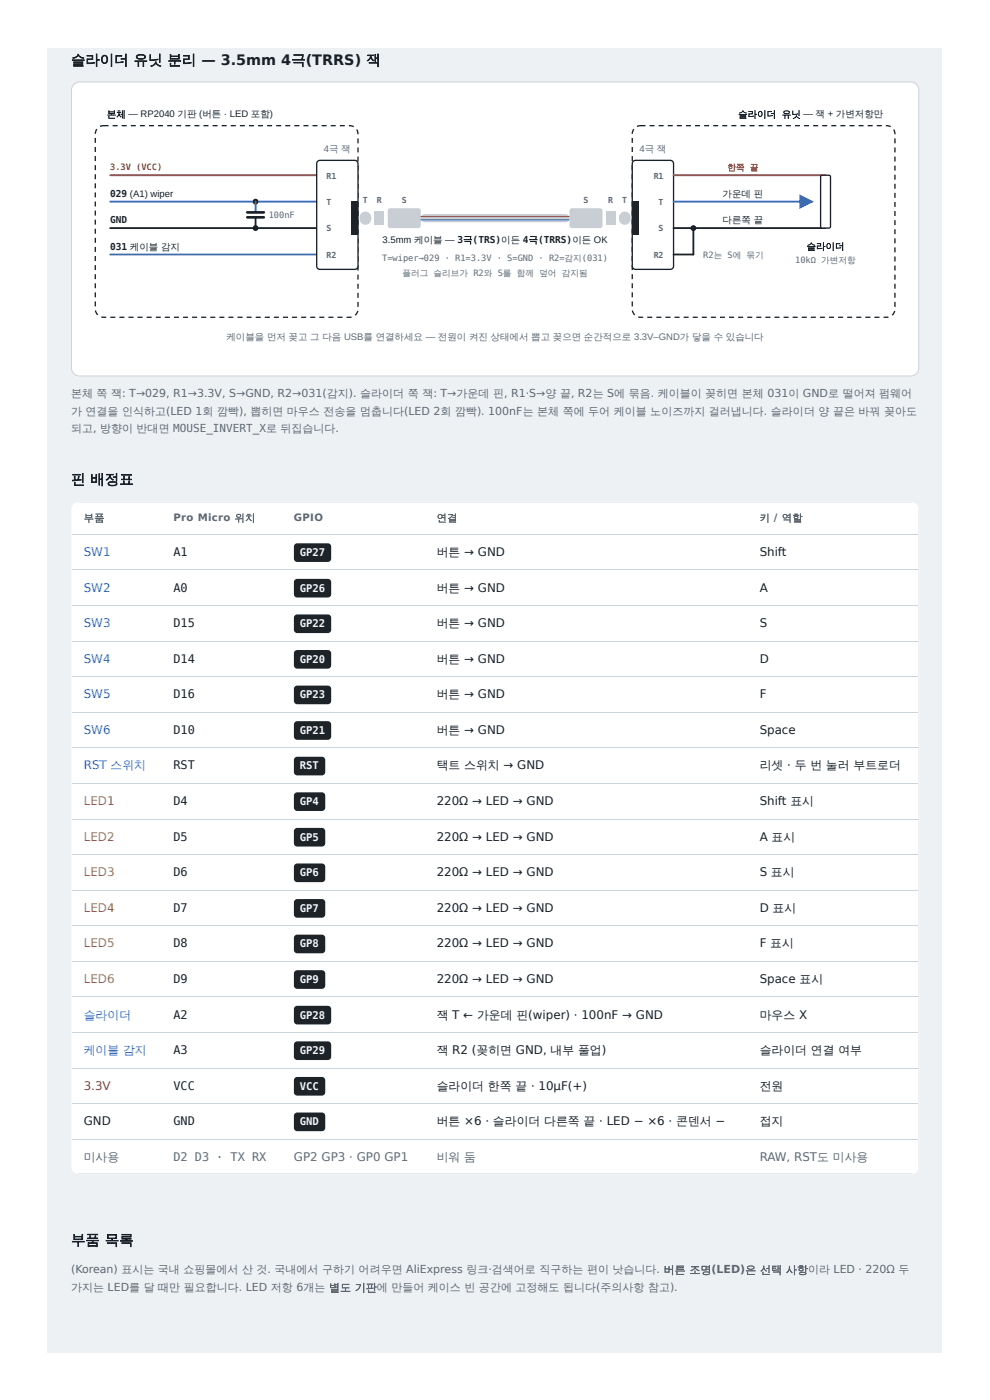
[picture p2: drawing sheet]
<svg xmlns="http://www.w3.org/2000/svg" width="210mm" height="297mm" viewBox="0 0 210 297" stroke-linecap="round" stroke-linejoin="round" font-family="sans-serif">
<path d="M10.1 10.3h189.9v277.1h-189.9z" fill="#eef1f4"/>
<path d="M15.7 17.9l.5-.3 .7-.2h176.5a1.71 1.71 0 0 1 1.7 1.7v59a1.71 1.71 0 0 1-1.7 1.8h-176.5a1.71 1.71 0 0 1-1.7-1.8v-59l.1-.6z" fill="#fff"/>
<path d="M15.7 17.9l.5-.3 .7-.2h176.5a1.71 1.71 0 0 1 1.7 1.7v59a1.71 1.71 0 0 1-1.7 1.8h-176.5a1.71 1.71 0 0 1-1.7-1.8v-59l.1-.6z" fill="none" stroke="#cbd3db" stroke-width=".21"/>
<path d="M20.8 27.2l.5-.4 .7-.1h52.3a1.75 1.75 0 0 1 1.7 1.7v37.2a1.75 1.75 0 0 1-1.7 1.8h-52.3a1.75 1.75 0 0 1-1.8-1.8v-37.2l.2-.6z" fill="#fff"/>
<path d="M23.9 26.6h1.1v.2h-1.1zM25.9 26.6h1v.2h-1zM27.8 26.6h1v.2h-1zM29.7 26.6h1.1v.2h-1.1zM31.6 26.6h1.1v.2h-1.1zM33.6 26.6h1v.2h-1zM35.5 26.6h1.1v.2h-1.1zM37.4 26.6h1.1v.2h-1.1zM39.4 26.6h1v.2h-1zM41.3 26.6h1v.2h-1zM43.2 26.6h1.1v.2h-1.1zM45.1 26.6h1.1v.2h-1.1zM47.1 26.6h1v.2h-1zM49 26.6h1.1v.2h-1.1zM50.9 26.6h1.1v.2h-1.1zM52.9 26.6h1v.2h-1zM54.8 26.6h1v.2h-1zM56.7 26.6h1.1v.2h-1.1zM58.7 26.6h1v.2h-1zM60.6 26.6h1v.2h-1zM62.5 26.6h1.1v.2h-1.1zM64.4 26.6h1.1v.2h-1.1zM66.4 26.6h1v.2h-1zM68.3 26.6h1.1v.2h-1.1zM70.2 26.6h1.1v.2h-1.1zM72.2 26.6h1v.2h-1zM74.1 26.6l1.1 .2-.2 .2-.9-.2zM75.6 27.6l.3-.2 .3 1.1h-.3zM75.9 29.4h.3v1h-.3zM75.9 31.3h.3v1.1h-.3zM75.9 33.3h.3v1h-.3zM75.9 35.2h.3v1h-.3zM75.9 37.1h.3v1.1h-.3zM75.9 39h.3v1.1h-.3zM75.9 41h.3v1h-.3zM75.9 42.9h.3v1.1h-.3zM75.9 44.8h.3v1.1h-.3zM75.9 46.8h.3v1h-.3zM75.9 48.7h.3v1h-.3zM75.9 50.6h.3v1.1h-.3zM75.9 52.5h.3v1.1h-.3zM75.9 54.5h.3v1h-.3zM75.9 56.4h.3v1.1h-.3zM75.9 58.3h.3v1.1h-.3zM75.9 60.3h.3v1h-.3zM75.9 62.2h.3v1h-.3zM75.9 64.1h.3v1.1h-.3zM75.8 66l.3 .1-.6 1-.2-.3zM73.6 67.2h1l.1 .3h-1.1zM71.7 67.2h1v.3h-1zM69.7 67.2h1.1v.3h-1.1zM67.8 67.2h1.1v.3h-1.1zM65.9 67.2h1v.3h-1zM64 67.2h1v.3h-1zM62 67.2h1.1v.3h-1.1zM60.1 67.2h1v.3h-1zM58.2 67.2h1v.3h-1zM56.2 67.2h1.1v.3h-1.1zM54.3 67.2h1.1v.3h-1.1zM52.4 67.2h1v.3h-1zM50.4 67.2h1.1v.3h-1.1zM48.5 67.2h1.1v.3h-1.1zM46.6 67.2h1v.3h-1zM44.7 67.2h1v.3h-1zM42.7 67.2h1.1v.3h-1.1zM40.8 67.2h1.1v.3h-1.1zM38.9 67.2h1v.3h-1zM36.9 67.2h1.1v.3h-1.1zM35 67.2h1.1v.3h-1.1zM33.1 67.2h1v.3h-1zM31.2 67.2h1v.3h-1zM29.2 67.2h1.1v.3h-1.1zM27.3 67.2h1v.3h-1zM25.4 67.2h1v.3h-1zM23.4 67.2h1.1v.3h-1.1zM21.6 67.2h1v.3h-1.1zM20.1 66l.3-.1 .5 .9-.2 .2zM20.1 64h.3v1.1h-.3zM20.1 62.1h.3v1h-.3zM20.1 60.2h.3v1h-.3zM20.1 58.2h.3v1.1h-.3zM20.1 56.3h.3v1.1h-.3zM20.1 54.4h.3v1h-.3zM20.1 52.4h.3v1.1h-.3zM20.1 50.5h.3v1.1h-.3zM20.1 48.6h.3v1h-.3zM20.1 46.7h.3v1h-.3zM20.1 44.7h.3v1.1h-.3zM20.1 42.8h.3v1.1h-.3zM20.1 40.9h.3v1h-.3zM20.1 38.9h.3v1.1h-.3zM20.1 37h.3v1.1h-.3zM20.1 35.1h.3v1h-.3zM20.1 33.2h.3v1h-.3zM20.1 31.2h.3v1.1h-.3zM20.1 29.3h.3v1h-.3zM20.4 27.3l.3 .2-.3 .9h-.3zM21.2 26.7l.5-.1h1.3v.2l-1.7 .2z" fill="#1a2027"/>
<path d="M23.4 37.2h43.8" fill="none" stroke="#d0352b" stroke-width=".39"/>
<path d="M23.4 42.8h43.8M23.4 54.1h43.8" fill="none" stroke="#2f6fd6" stroke-width=".39"/>
<path d="M23.4 48.4h43.8" fill="none" stroke="#1a2027" stroke-width=".39"/>
<circle cx="54.3" cy="42.8" r=".61" fill="#1a2027"/>
<path d="M54.3 42.8v2.3" fill="none" stroke="#2f6fd6" stroke-width=".39"/>
<path d="M52.5 45.1h3.5M52.5 46.2h3.5" fill="none" stroke="#1a2027" stroke-width=".56"/>
<path d="M54.3 46.2v2.2" fill="none" stroke="#1a2027" stroke-width=".39"/>
<circle cx="54.3" cy="48.4" r=".61" fill="#1a2027"/>
<path d="M67.5 34.3l.5-.2h7.3a.7 .7 0 0 1 .7 .7v21.7a.7 .7 0 0 1-.7 .7h-7.3a.7 .7 0 0 1-.8-.7v-21.7z" fill="#fff"/>
<path d="M67.5 34.3l.5-.2h7.3a.7 .7 0 0 1 .7 .7v21.7a.7 .7 0 0 1-.7 .7h-7.3a.7 .7 0 0 1-.8-.7v-21.7z" fill="none" stroke="#1a2027" stroke-width=".28"/>
<path d="M74.6 42.8h1.4v7h-1.4z" fill="#1e2328"/>
<g fill="#c9ced4">
<path d="M76.7 45.3a1.31 1.31 0 0 1 1.8 .2 1.31 1.31 0 0 1 0 1.7 1.31 1.31 0 0 1-1.8 .2 1.66 1.66 0 0 1 0-2.1z"/>
<path d="M79.5 44.9h2.1v2.8h-2.1z"/>
<path d="M82.5 44.4l.4-.2 6.2 .1 .3 .5-.1 3.4-.5 .2h-6.2l-.3-.5v-3.1z"/>
<path d="M89.6 45.7l.6-.2h29.9a.88 .88 0 0 1 .8 .8 .88 .88 0 0 1-.8 .9h-29.9a.88 .88 0 0 1-.8-.5 .88 .88 0 0 1 .2-1z"/>
</g>
<path d="M89.4 46h31.5" fill="none" stroke="#d0352b" stroke-width=".25"/>
<path d="M89.4 46.7h31.5" fill="none" stroke="#2f6fd6" stroke-width=".25"/>
<g fill="#c9ced4">
<path d="M121.1 44.4l.4-.2 6.2 .1 .2 .5v3.4l-.5 .2h-6.2l-.3-.5v-3.1z"/>
<path d="M128.6 44.9h2.2v2.8h-2.2z"/>
<path d="M131.8 45.3a1.31 1.31 0 0 1 1.8 .2 1.31 1.31 0 0 1 0 1.7 1.31 1.31 0 0 1-1.8 .2 1.66 1.66 0 0 1 0-2.1z"/>
</g>
<path d="M134.8 27.2l.5-.4 .7-.1h52.3a1.75 1.75 0 0 1 1.7 1.7v37.2a1.75 1.75 0 0 1-1.7 1.8h-52.3a1.75 1.75 0 0 1-1.7-1.8v-37.2l.1-.6z" fill="#fff"/>
<path d="M137.9 26.6h1.1v.2h-1.1zM139.9 26.6h1v.2h-1zM141.8 26.6h1.1v.2h-1.1zM143.7 26.6h1.1v.2h-1.1zM145.7 26.6h1v.2h-1zM147.6 26.6h1v.2h-1zM149.5 26.6h1.1v.2h-1.1zM151.5 26.6h1v.2h-1zM153.4 26.6h1v.2h-1zM155.3 26.6h1.1v.2h-1.1zM157.2 26.6h1.1v.2h-1.1zM159.2 26.6h1v.2h-1zM161.1 26.6h1.1v.2h-1.1zM163 26.6h1.1v.2h-1.1zM165 26.6h1v.2h-1zM166.9 26.6h1v.2h-1zM168.8 26.6h1.1v.2h-1.1zM170.7 26.6h1.1v.2h-1.1zM172.7 26.6h1v.2h-1zM174.6 26.6h1.1v.2h-1.1zM176.5 26.6h1.1v.2h-1.1zM178.5 26.6h1v.2h-1zM180.4 26.6h1v.2h-1zM182.3 26.6h1.1v.2h-1.1zM184.3 26.6h1v.2h-1zM186.2 26.6h1v.2h-1zM188.1 26.6l1.1 .2-.1 .2-1-.2zM189.7 27.6l.2-.2 .3 1.1h-.3zM189.9 29.4h.3v1h-.3zM189.9 31.3h.3v1.1h-.3zM189.9 33.3h.3v1h-.3zM189.9 35.2h.3v1h-.3zM189.9 37.1h.3v1.1h-.3zM189.9 39h.3v1.1h-.3zM189.9 41h.3v1h-.3zM189.9 42.9h.3v1.1h-.3zM189.9 44.8h.3v1.1h-.3zM189.9 46.8h.3v1h-.3zM189.9 48.7h.3v1h-.3zM189.9 50.6h.3v1.1h-.3zM189.9 52.5h.3v1.1h-.3zM189.9 54.5h.3v1h-.3zM189.9 56.4h.3v1.1h-.3zM189.9 58.3h.3v1.1h-.3zM189.9 60.3h.3v1h-.3zM189.9 62.2h.3v1h-.3zM189.9 64.1h.3v1.1h-.3zM189.9 66l.2 .1-.6 1-.1-.3zM187.6 67.2h1l.1 .3h-1.1zM185.7 67.2h1v.3h-1zM183.8 67.2h1v.3h-1zM181.8 67.2h1.1v.3h-1.1zM179.9 67.2h1.1v.3h-1.1zM178 67.2h1v.3h-1zM176 67.2h1.1v.3h-1.1zM174.1 67.2h1.1v.3h-1.1zM172.2 67.2h1v.3h-1zM170.3 67.2h1v.3h-1zM168.3 67.2h1.1v.3h-1.1zM166.4 67.2h1.1v.3h-1.1zM164.5 67.2h1v.3h-1zM162.5 67.2h1.1v.3h-1.1zM160.6 67.2h1.1v.3h-1.1zM158.7 67.2h1v.3h-1zM156.8 67.2h1v.3h-1zM154.8 67.2h1.1v.3h-1.1zM152.9 67.2h1v.3h-1zM151 67.2h1v.3h-1zM149 67.2h1.1v.3h-1.1zM147.1 67.2h1.1v.3h-1.1zM145.2 67.2h1v.3h-1zM143.2 67.2h1.1v.3h-1.1zM141.3 67.2h1.1v.3h-1.1zM139.4 67.2h1v.3h-1zM137.5 67.2h1v.3h-1zM135.6 67.2h1v.3h-1.1zM134.1 66l.3-.1 .5 .9-.2 .2zM134.1 64h.3v1.1h-.3zM134.1 62.1h.3v1h-.3zM134.1 60.2h.3v1h-.3zM134.1 58.2h.3v1.1h-.3zM134.1 56.3h.3v1.1h-.3zM134.1 54.4h.3v1h-.3zM134.1 52.4h.3v1.1h-.3zM134.1 50.5h.3v1.1h-.3zM134.1 48.6h.3v1h-.3zM134.1 46.7h.3v1h-.3zM134.1 44.7h.3v1.1h-.3zM134.1 42.8h.3v1.1h-.3zM134.1 40.9h.3v1h-.3zM134.1 38.9h.3v1.1h-.3zM134.1 37h.3v1.1h-.3zM134.1 35.1h.3v1h-.3zM134.1 33.2h.3v1h-.3zM134.1 31.2h.3v1.1h-.3zM134.1 29.3h.3v1h-.3zM134.5 27.3l.2 .2-.3 .9h-.3zM135.2 26.7l.5-.1h1.4v.2l-1.8 .2z" fill="#1a2027"/>
<path d="M134.5 34.3l.5-.2h7.3a.7 .7 0 0 1 .7 .7v21.7a.7 .7 0 0 1-.7 .7h-7.3a.7 .7 0 0 1-.7-.7v-21.7z" fill="#fff"/>
<path d="M134.5 34.3l.5-.2h7.3a.7 .7 0 0 1 .7 .7v21.7a.7 .7 0 0 1-.7 .7h-7.3a.7 .7 0 0 1-.7-.7v-21.7z" fill="none" stroke="#1a2027" stroke-width=".28"/>
<path d="M134.3 42.8h1.4v7h-1.4z" fill="#1e2328"/>
<path d="M143 37.2h32.3" fill="none" stroke="#d0352b" stroke-width=".39"/>
<path d="M143 42.8h29.5" fill="none" stroke="#2f6fd6" stroke-width=".39"/>
<path d="M169.7 41.3l3.1 1.5-3.1 1.6z" fill="#2f6fd6"/>
<path d="M143 48.4h32.3M147.2 48.4v5.7h-4.2" fill="none" stroke="#1a2027" stroke-width=".39"/>
<circle cx="147.2" cy="48.4" r=".61" fill="#1a2027"/>
<path d="M174.4 37.3l1.6-.1 .4 .3v10.6l-.3 .3h-1.6l-.2-.2z" fill="#fff"/>
<path d="M174.4 37.3l1.6-.1 .4 .3v10.6l-.3 .3h-1.6l-.2-.2z" fill="none" stroke="#1a2027" stroke-width=".28"/>
<path d="M15.6 107.1l.6-.4 .7-.1h176.5a1.8 1.8 0 0 1 1.8 1.8v139.2a1.8 1.8 0 0 1-1.8 1.8h-176.5a1.8 1.8 0 0 1-1.8-1.8v-139.2l.1-.7z" fill="#fff"/>
<g fill="none" stroke="#cbd3db" stroke-width=".21">
<path d="M15.2 113.5h179.9M15.2 113.4v-6.7h179.9l-.1 6.7M15.2 113.6v7.4M195 113.6v7.4M15.2 121.1h179.9M15.2 128.6h179.9M15.2 136.2h179.9M15.2 121.1v7.4M15.2 128.7v7.4M15.2 136.3v7.3M195 121.1v7.4M195 128.7v7.4"/>
<path d="M195 136.3v7.3M15.2 143.7h179.9M15.2 151.3h179.9M15.2 158.8h179.9M15.2 143.8v7.4M15.2 151.4v7.4M15.2 158.9v7.4M195 143.8v7.4M195 151.4v7.4M195 158.9v7.4M15.2 166.4h179.9M15.2 174h179.9"/>
<path d="M15.2 166.5v7.4M15.2 174v7.4M195 166.5v7.4M195 174v7.4M15.2 181.5h179.9M15.2 189.1h179.9M15.2 196.6h179.9M15.2 181.6v7.4M15.2 189.2v7.3M15.2 196.7v7.4M195 181.6v7.4M195 189.2v7.3"/>
<path d="M195 196.7v7.4M15.2 204.2h179.9M15.2 211.7h179.9M15.2 219.3h179.9M15.2 204.3v7.3M15.2 211.8v7.4M15.2 219.4v7.4M195 204.3v7.3M195 211.8v7.4M195 219.4v7.4M15.2 226.8h179.9M15.2 234.4h179.9"/>
<path d="M15.2 226.9v7.4M15.2 234.5v7.4M195 226.9v7.4M195 234.5v7.4M15.2 242h179.9M15.2 249.3h179.9M15.2 242.1v7.2M195 242.1v7.2"/>
</g>
<g fill="#1e2328">
<path d="M62.6 115.6l.5-.2h6.5a.72 .72 0 0 1 .7 .7v2.5a.72 .72 0 0 1-.7 .7h-6.5a.72 .72 0 0 1-.7-.7v-2.5z"/>
<path d="M62.6 123.2l.5-.3h6.5a.72 .72 0 0 1 .7 .8v2.5a.72 .72 0 0 1-.7 .7h-6.5a.72 .72 0 0 1-.7-.7v-2.5z"/>
<path d="M62.6 130.7l.5-.2h6.5a.72 .72 0 0 1 .7 .7v2.5a.72 .72 0 0 1-.7 .8h-6.5a.72 .72 0 0 1-.7-.8v-2.5z"/>
<path d="M62.6 138.3l.5-.2h6.5a.72 .72 0 0 1 .7 .7v2.5a.72 .72 0 0 1-.7 .7h-6.5a.72 .72 0 0 1-.7-.7v-2.5z"/>
<path d="M62.6 145.8l.5-.2h6.5a.72 .72 0 0 1 .7 .7v2.6a.72 .72 0 0 1-.7 .7h-6.5a.72 .72 0 0 1-.7-.7v-2.6z"/>
<path d="M62.6 153.4l.5-.2h6.5a.72 .72 0 0 1 .7 .7v2.5a.72 .72 0 0 1-.7 .7h-6.5a.72 .72 0 0 1-.7-.7v-2.5z"/>
<path d="M62.6 160.9l.5-.2h5.2a.72 .72 0 0 1 .8 .7v2.6a.72 .72 0 0 1-.8 .7h-5.2a.72 .72 0 0 1-.7-.7v-2.6z"/>
<path d="M62.6 168.5l.5-.2h5.2a.72 .72 0 0 1 .8 .7v2.5a.72 .72 0 0 1-.8 .7h-5.2a.72 .72 0 0 1-.7-.7v-2.5z"/>
<path d="M62.6 176.1l.5-.3h5.2a.72 .72 0 0 1 .8 .8v2.5a.72 .72 0 0 1-.8 .7h-5.2a.72 .72 0 0 1-.7-.7v-2.5z"/>
<path d="M62.6 183.6l.5-.2h5.2a.72 .72 0 0 1 .8 .7v2.5a.72 .72 0 0 1-.8 .8h-5.2a.72 .72 0 0 1-.7-.8v-2.5z"/>
<path d="M62.6 191.2l.5-.2h5.2a.72 .72 0 0 1 .8 .7v2.5a.72 .72 0 0 1-.8 .7h-5.2a.72 .72 0 0 1-.7-.7v-2.5z"/>
<path d="M62.6 198.7l.5-.2h5.2a.72 .72 0 0 1 .8 .7v2.6a.72 .72 0 0 1-.8 .7h-5.2a.72 .72 0 0 1-.7-.7v-2.6z"/>
<path d="M62.6 206.3l.5-.2h5.2a.72 .72 0 0 1 .8 .7v2.5a.72 .72 0 0 1-.8 .7h-5.2a.72 .72 0 0 1-.7-.7v-2.5z"/>
<path d="M62.6 213.8l.5-.2h6.5a.72 .72 0 0 1 .7 .7v2.6a.72 .72 0 0 1-.7 .7h-6.5a.72 .72 0 0 1-.7-.7v-2.6z"/>
<path d="M62.6 221.4l.5-.2h6.5a.72 .72 0 0 1 .7 .7v2.5a.72 .72 0 0 1-.7 .7h-6.5a.72 .72 0 0 1-.7-.7v-2.5z"/>
<path d="M62.6 228.9l.5-.2h5.2a.72 .72 0 0 1 .8 .8v2.5a.72 .72 0 0 1-.8 .7h-5.2a.72 .72 0 0 1-.7-.7v-2.5z"/>
<path d="M62.6 236.5l.5-.2h5.2a.72 .72 0 0 1 .8 .7v2.5a.72 .72 0 0 1-.8 .8h-5.2a.72 .72 0 0 1-.7-.8v-2.5z"/>
</g>
<g font-size="3.1" fill="#1a2027">
<text x="15.1" y="13.7">슬라이더 유닛 분리 — 3.5mm 4극(TRRS) 잭</text>
<text x="15.1" y="102.8">핀 배정표</text>
<text x="15.1" y="264.4">부품 목록</text>
</g>
<g font-size="2.5" fill="#2f6fd6">
<text x="17.8" y="118.1">SW1</text>
<text x="17.8" y="125.6">SW2</text>
<text x="17.8" y="133.2">SW3</text>
<text x="17.8" y="140.8">SW4</text>
<text x="17.8" y="148.3">SW5</text>
<text x="17.8" y="155.9">SW6</text>
<text x="17.8" y="163.4">RST 스위치</text>
<text x="17.8" y="216.3">슬라이더</text>
<text x="17.8" y="223.9">케이블 감지</text>
</g>
<g font-size="2.5" fill="#1a2027">
<text x="36.8" y="118.1">A1</text>
<text x="92.7" y="118.1">버튼 → GND</text>
<text x="161.3" y="118.1">Shift</text>
<text x="36.8" y="125.6">A0</text>
<text x="92.7" y="125.6">버튼 → GND</text>
<text x="161.3" y="125.6">A</text>
<text x="36.8" y="133.2">D15</text>
<text x="92.7" y="133.2">버튼 → GND</text>
<text x="161.3" y="133.2">S</text>
<text x="36.8" y="140.8">D14</text>
<text x="92.7" y="140.8">버튼 → GND</text>
<text x="161.3" y="140.8">D</text>
<text x="36.8" y="148.3">D16</text>
<text x="92.7" y="148.3">버튼 → GND</text>
<text x="161.3" y="148.3">F</text>
<text x="36.8" y="155.9">D10</text>
<text x="92.7" y="155.9">버튼 → GND</text>
<text x="161.3" y="155.9">Space</text>
<text x="36.8" y="163.4">RST</text>
<text x="92.7" y="163.4">택트 스위치 → GND</text>
<text x="161.3" y="163.4">리셋 · 두 번 눌러 부트로더</text>
<text x="36.8" y="171">D4</text>
<text x="92.7" y="171">220Ω → LED → GND</text>
<text x="161.3" y="171">Shift 표시</text>
<text x="36.8" y="178.5">D5</text>
<text x="92.7" y="178.5">220Ω → LED → GND</text>
<text x="161.3" y="178.5">A 표시</text>
<text x="36.8" y="186.1">D6</text>
<text x="92.7" y="186.1">220Ω → LED → GND</text>
<text x="161.3" y="186.1">S 표시</text>
<text x="36.8" y="193.7">D7</text>
<text x="92.7" y="193.7">220Ω → LED → GND</text>
<text x="161.3" y="193.7">D 표시</text>
<text x="36.8" y="201.2">D8</text>
<text x="92.7" y="201.2">220Ω → LED → GND</text>
<text x="161.3" y="201.2">F 표시</text>
<text x="36.8" y="208.8">D9</text>
<text x="92.7" y="208.8">220Ω → LED → GND</text>
<text x="161.3" y="208.8">Space 표시</text>
<text x="36.8" y="216.3">A2</text>
<text x="92.7" y="216.3">잭 T ← 가운데 핀(wiper) · 100nF → GND</text>
<text x="161.3" y="216.3">마우스 X</text>
<text x="36.8" y="223.9">A3</text>
<text x="92.7" y="223.9">잭 R2 (꽂히면 GND, 내부 풀업)</text>
<text x="161.3" y="223.9">슬라이더 연결 여부</text>
<text x="36.8" y="231.4">VCC</text>
<text x="92.7" y="231.4">슬라이더 한쪽 끝 · 10µF(+)</text>
<text x="161.3" y="231.4">전원</text>
<text x="17.8" y="239">GND</text>
<text x="36.8" y="239">GND</text>
<text x="92.7" y="239">버튼 ×6 · 슬라이더 다른쪽 끝 · LED − ×6 · 콘덴서 −</text>
<text x="161.3" y="239">접지</text>
</g>
<g font-size="2.5" fill="#d6821f">
<text x="17.8" y="171">LED1</text>
<text x="17.8" y="178.5">LED2</text>
<text x="17.8" y="186.1">LED3</text>
<text x="17.8" y="193.7">LED4</text>
<text x="17.8" y="201.2">LED5</text>
<text x="17.8" y="208.8">LED6</text>
</g>
<text font-size="2.5" fill="#d0352b" x="17.8" y="231.4">3.3V</text>
<g font-size="2.5" fill="#5b6875">
<text x="17.8" y="246.5">미사용</text>
<text x="36.8" y="246.5">D2 D3 · TX RX</text>
<text x="62.4" y="246.5">GP2 GP3 · GP0 GP1</text>
<text x="92.7" y="246.5">비워 둠</text>
<text x="161.3" y="246.5">RAW, RST도 미사용</text>
</g>
<g font-size="2.3" fill="#5b6875">
<text x="15.1" y="84.3">본체 쪽 잭: T→029, R1→3.3V, S→GND, R2→031(감지). 슬라이더 쪽 잭: T→가운데 핀, R1·S→양 끝, R2는 S에 묶음. 케이블이 꽂히면 본체 031이 GND로 떨어져 펌웨어</text>
<text x="15.1" y="88">가 연결을 인식하고(LED 1회 깜빡), 뽑히면 마우스 전송을 멈춥니다(LED 2회 깜빡). 100nF는 본체 쪽에 두어 케이블 노이즈까지 걸러냅니다. 슬라이더 양 끝은 바꿔 꽂아도</text>
<text x="15.1" y="91.8">되고, 방향이 반대면 MOUSE_INVERT_X로 뒤집습니다.</text>
<text x="15.1" y="270.5">(Korean) 표시는 국내 쇼핑몰에서 산 것. 국내에서 구하기 어려우면 AliExpress 링크·검색어로 직구하는 편이 낫습니다. 버튼 조명(LED)은 선택 사항이라 LED · 220Ω 두</text>
<text x="15.1" y="274.3">가지는 LED를 달 때만 필요합니다. LED 저항 6개는 별도 기판에 만들어 케이스 빈 공간에 고정해도 됩니다(주의사항 참고).</text>
</g>
<g font-size="2.2" fill="#5b6875">
<text x="17.8" y="110.7">부품</text>
<text x="36.8" y="110.7">Pro Micro 위치</text>
<text x="62.4" y="110.7">GPIO</text>
<text x="92.7" y="110.7">연결</text>
<text x="161.3" y="110.7">키 / 역할</text>
</g>
<g font-size="2.2" fill="#f4f6f8">
<text x="63.7" y="118.1">GP27</text>
<text x="63.7" y="125.6">GP26</text>
<text x="63.7" y="133.2">GP22</text>
<text x="63.7" y="140.8">GP20</text>
<text x="63.7" y="148.3">GP23</text>
<text x="63.7" y="155.9">GP21</text>
<text x="63.7" y="163.4">RST</text>
<text x="63.7" y="171">GP4</text>
<text x="63.7" y="178.5">GP5</text>
<text x="63.7" y="186.1">GP6</text>
<text x="63.7" y="193.7">GP7</text>
<text x="63.7" y="201.2">GP8</text>
<text x="63.7" y="208.8">GP9</text>
<text x="63.7" y="216.3">GP28</text>
<text x="63.7" y="223.9">GP29</text>
<text x="63.7" y="231.4">VCC</text>
<text x="63.7" y="239">GND</text>
</g>
<g font-size="2" fill="#1a2027">
<text x="22.7" y="24.9">본체 — RP2040 기판 (버튼 · LED 포함)</text>
<text x="156.8" y="24.9">슬라이더 유닛 — 잭 + 가변저항만</text>
<text x="23.4" y="41.8">029 (A1) wiper</text>
<text x="153.5" y="41.8">가운데 핀</text>
<text x="23.4" y="47.4">GND</text>
<text x="153.5" y="47.4">다른쪽 끝</text>
<text x="23.4" y="53">031 케이블 감지</text>
<text x="81.2" y="51.6">3.5mm 케이블 — 3극(TRS)이든 4극(TRRS)이든 OK</text>
<text x="171.3" y="53">슬라이더</text>
</g>
<g font-size="2" fill="#5b6875">
<text x="68.8" y="32.3">4극 잭</text>
<text x="135.8" y="32.3">4극 잭</text>
<text x="48.1" y="72.3">케이블을 먼저 꽂고 그 다음 USB를 연결하세요 — 전원이 켜진 상태에서 뽑고 꽂으면 순간적으로 3.3V–GND가 닿을 수 있습니다</text>
</g>
<g font-size="1.8" fill="#d0352b">
<text x="23.4" y="36.2">3.3V (VCC)</text>
<text x="154.5" y="36.2">한쪽 끝</text>
</g>
<g font-size="1.8" fill="#5b6875">
<text x="69.4" y="37.9">R1</text>
<text x="138.8" y="37.9">R1</text>
<text x="57.1" y="46.3">100nF</text>
<text x="69.4" y="43.5">T</text>
<text x="77.1" y="43.2">T</text>
<text x="80.1" y="43.2">R</text>
<text x="85.3" y="43.2">S</text>
<text x="123.9" y="43.2">S</text>
<text x="129.2" y="43.2">R</text>
<text x="132.2" y="43.2">T</text>
<text x="139.9" y="43.5">T</text>
<text x="69.4" y="49.1">S</text>
<text x="139.9" y="49.1">S</text>
<text x="69.4" y="54.8">R2</text>
<text x="81.2" y="55.5">T=wiper→029 · R1=3.3V · S=GND · R2=감지(031)</text>
<text x="85.5" y="58.6">플러그 슬리브가 R2와 S를 함께 덮어 감지됨</text>
<text x="138.8" y="54.8">R2</text>
<text x="149.3" y="54.8">R2는 S에 묶기</text>
<text x="168.9" y="55.8">10kΩ 가변저항</text>
</g>
</svg>
